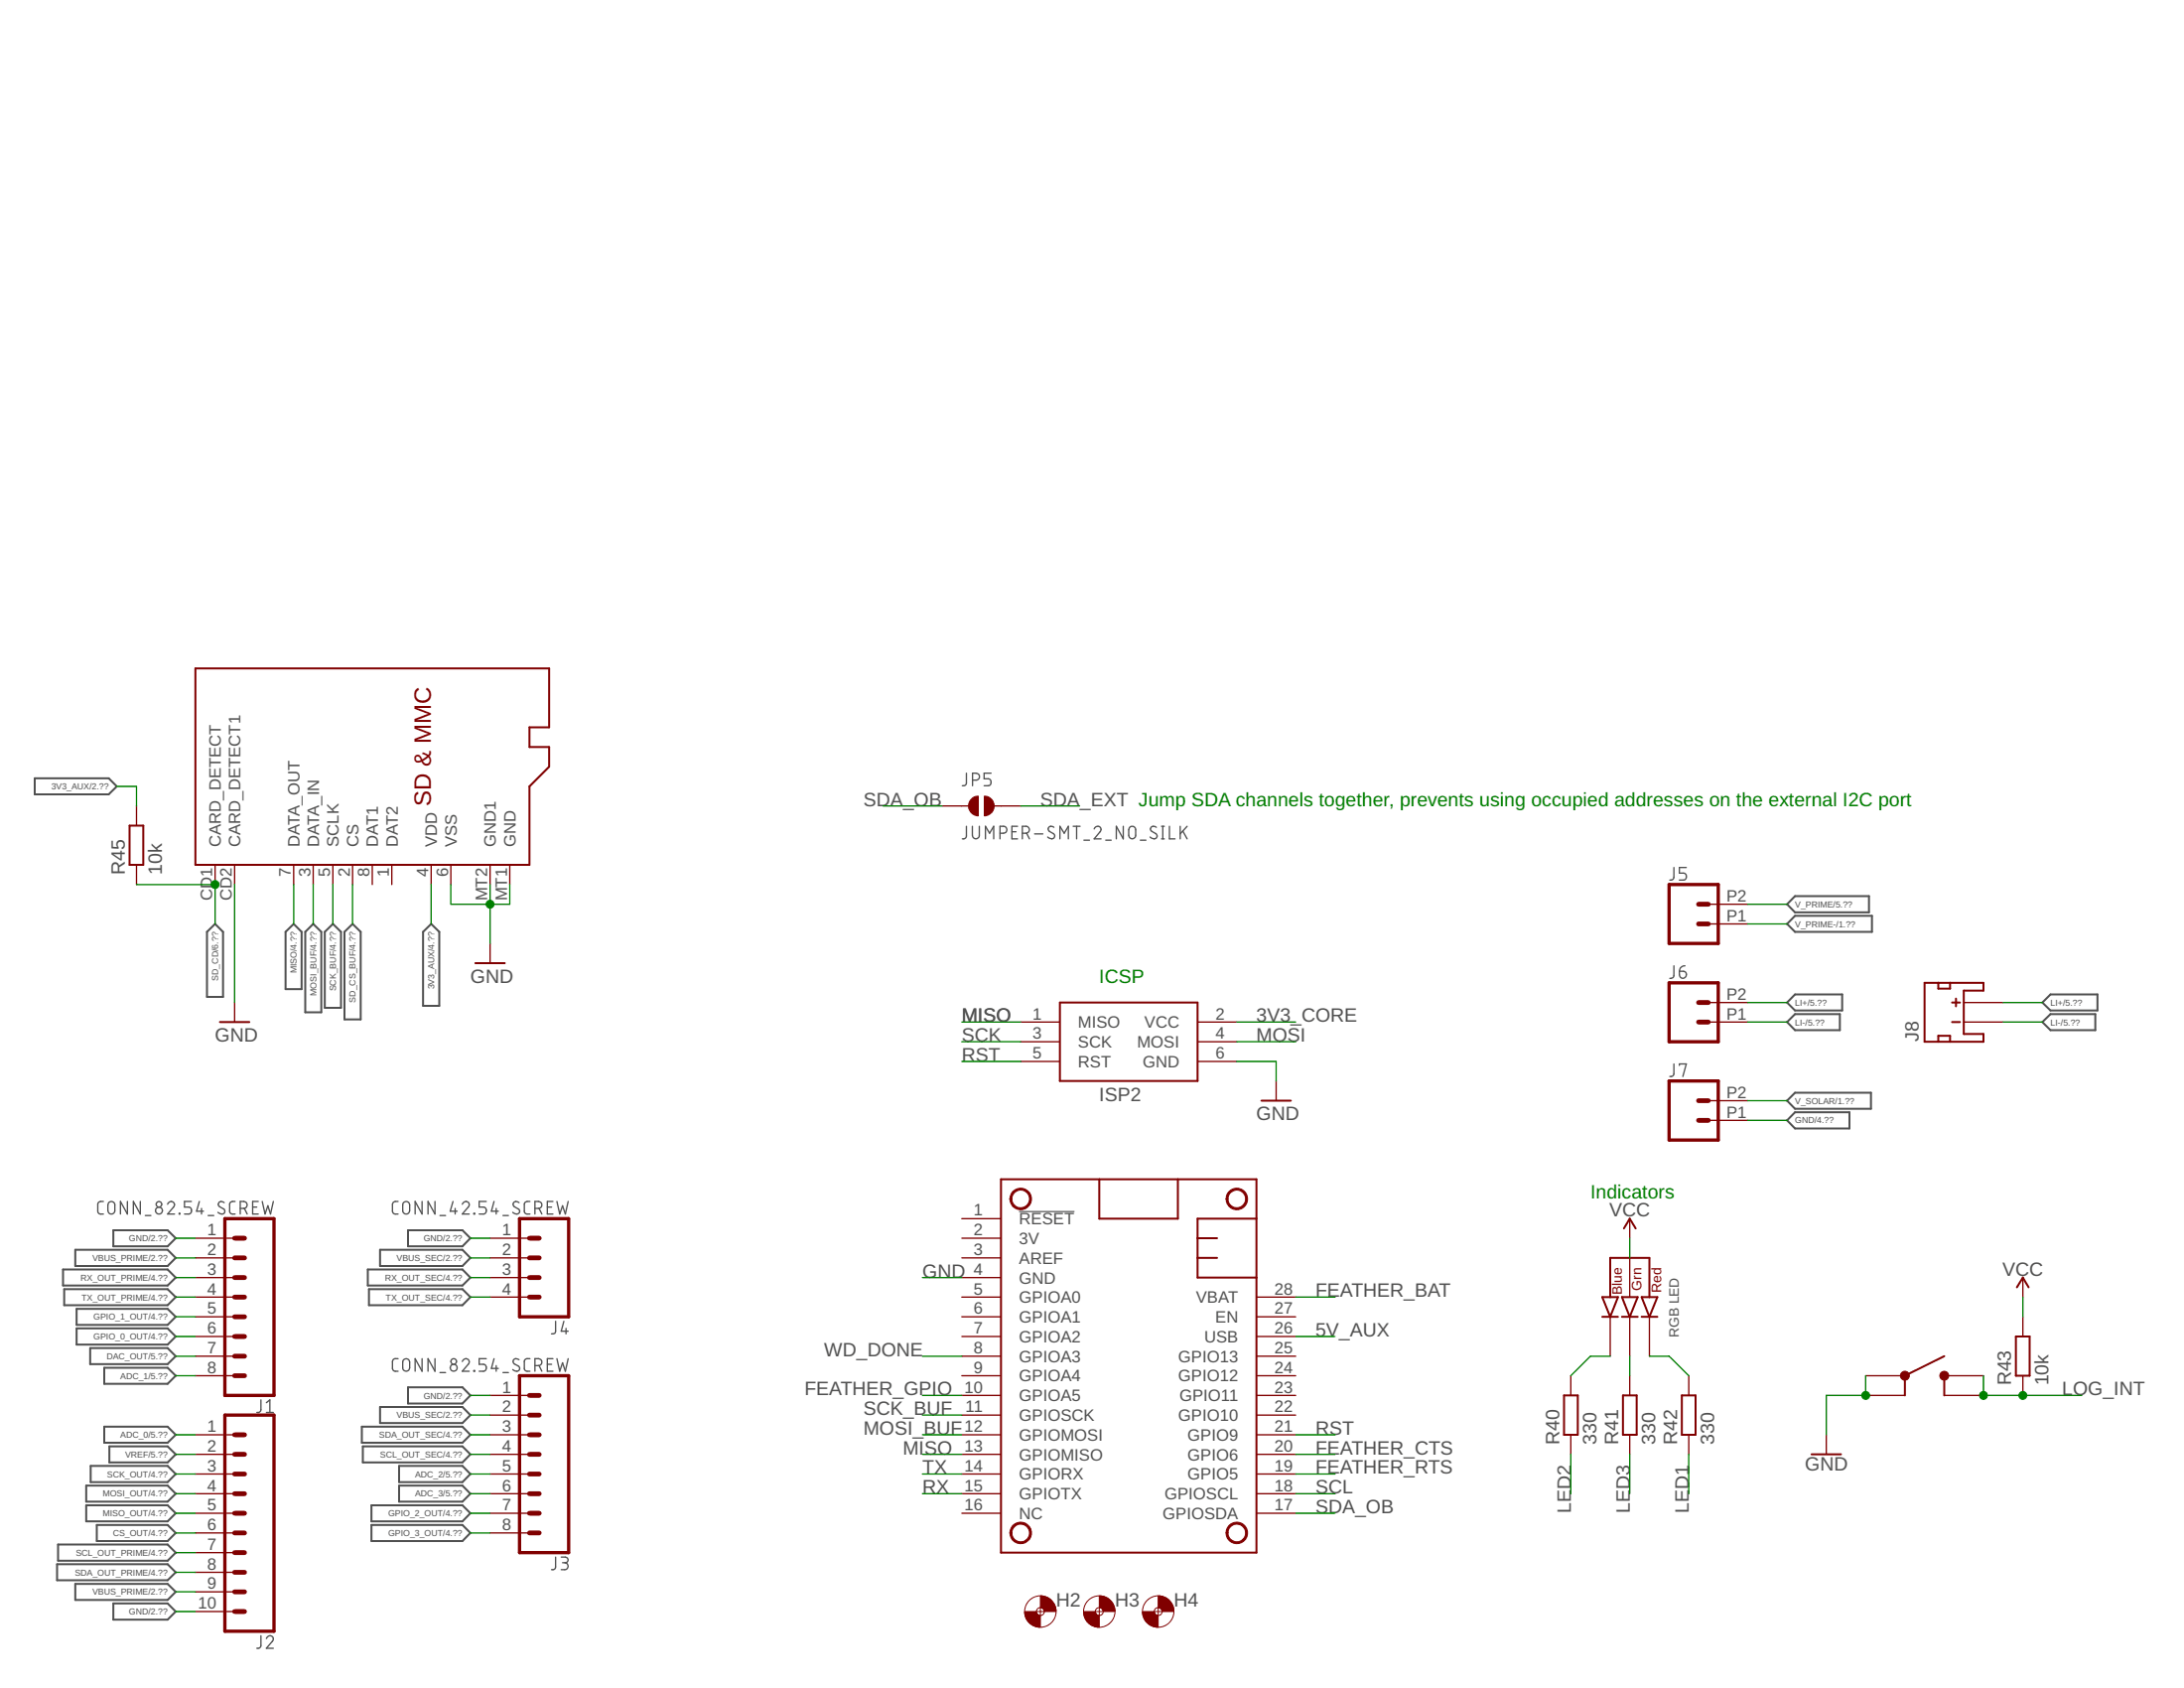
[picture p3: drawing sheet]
<svg xmlns="http://www.w3.org/2000/svg" width="279mm" height="216mm" viewBox="0 0 279 216" stroke-linecap="round" stroke-linejoin="round" font-family="sans-serif">
<g fill="none" stroke="#505050" stroke-width=".17">
<path d="M123.6 98.9v1.2a.4 .4 0 0 1-.5 .4M124.4 99.8h.5a.44 .44 0 0 0 .4-.5 .44 .44 0 0 0-.4-.4h-.5v1.6M126.8 98.9h-.9v.7h.5a.45 .45 0 0 1 .4 .5 .45 .45 0 0 1-.4 .4h-.5M123.6 105.7v1.2a.4 .4 0 0 1-.5 .4M124.4 105.7v1.1a.44 .44 0 0 0 .4 .5 .44 .44 0 0 0 .5-.5v-1.1M126.1 107.3v-1.6l.5 .9 .5-.9v1.6M127.9 106.6h.5a.44 .44 0 0 0 .4-.5 .44 .44 0 0 0-.4-.4h-.5v1.6M129.5 106.4h.5M130.2 105.7h-.7v1.6h.7M130.8 106.6h.5a.44 .44 0 0 0 .4-.5 .44 .44 0 0 0-.4-.4h-.5v1.6M131.3 106.6l.4 .7M132.4 106.7h1"/>
<path d="M134.8 105.8a.4 .4 0 0 0-.5-.1 .4 .4 0 0 0-.1 .6l.5 .3a.37 .37 0 0 1 .2 .5 .37 .37 0 0 1-.5 .2l-.4-.2M135.6 107.3v-1.6l.5 .9 .6-.9v1.6M137.3 105.7h.9M137.7 105.7v1.6M138.7 107.5h.7M140 106a.44 .44 0 0 1 .6-.3 .44 .44 0 0 1 .1 .7l-.7 .9h.9M141.5 107.5h.7M143.7 105.7v1.6l-.9-1.6v1.6M144.5 105.8a.44 .44 0 0 1 .5-.1 .44 .44 0 0 1 .3 .4v.7a.44 .44 0 0 1-.5 .5 .44 .44 0 0 1-.4-.5v-.7zM145.9 107.5h.7M147.9 105.8a.41 .41 0 0 0-.5-.1 .41 .41 0 0 0-.1 .6l.5 .3a.37 .37 0 0 1 .2 .5 .37 .37 0 0 1-.5 .2l-.4-.2M148.6 107.3h.3"/>
<path d="M148.6 105.7h.3M148.8 105.7v1.6M149.6 105.7v1.6h.7M151 105.7v1.6M151.3 106.3l.6 1M151.9 105.7l-.9 1M214.1 111v1.2a.4 .4 0 0 1-.5 .4M215.7 111h-.9v.7h.6a.45 .45 0 0 1 .3 .4 .45 .45 0 0 1-.3 .5h-.6M214.1 123.5v1.3a.4 .4 0 0 1-.5 .3M214.1 136.1v1.2a.4 .4 0 0 1-.5 .4M214.8 124.2h.6a.45 .45 0 0 1 .3 .5 .45 .45 0 0 1-.4 .4 .45 .45 0 0 1-.5-.4zM214.8 136.3v-.2h.9l-.4 1.6"/>
<path d="M215.6 123.5a.7 .7 0 0 0-.8 .7M13.2 153.7h-.3a.36 .36 0 0 0-.4 .3v.9a.36 .36 0 0 0 .4 .4h.3M13.9 153.8a.45 .45 0 0 1 .5-.1 .45 .45 0 0 1 .3 .4v.7a.44 .44 0 0 1-.5 .5 .44 .44 0 0 1-.4-.5v-.7zM16.3 153.7v1.6l-.9-1.6v1.6M17.9 153.7v1.6l-.8-1.6v1.6M18.6 155.5h.7M21.4 154a.44 .44 0 0 1 .7-.3 .44 .44 0 0 1 .1 .7l-.8 .9h.9M22.9 155.2l.1 .1zM24.5 153.7h-.9v.7h.5a.45 .45 0 0 1 .4 .4 .45 .45 0 0 1-.4 .5h-.5M25.5 153.7l-.4 1.2h.9M25.8 154.6v.7M26.6 155.5h.7"/>
<path d="M28.7 153.8a.42 .42 0 0 0-.5-.1 .42 .42 0 0 0-.3 .5l.8 .5a.41 .41 0 0 1-.1 .5 .41 .41 0 0 1-.6 0l-.1-.1M30.1 153.7h-.4a.36 .36 0 0 0-.3 .3v.9a.36 .36 0 0 0 .3 .4h.4M30.7 154.6h.5a.44 .44 0 0 0 .4-.5 .44 .44 0 0 0-.4-.4h-.5v1.6M31.3 154.6l.3 .7M32.3 154.4h.6M33 153.7h-.7v1.6h.7M33.5 153.7l.4 1.6 .4-1.1 .3 1.1 .4-1.6M50.9 153.7h-.3a.36 .36 0 0 0-.4 .3v.9a.36 .36 0 0 0 .4 .4h.3M51.6 153.8a.45 .45 0 0 1 .5-.1 .45 .45 0 0 1 .3 .4v.7a.44 .44 0 0 1-.4 .5 .44 .44 0 0 1-.5-.5v-.7zM54 153.7v1.6l-.9-1.6v1.6M55.6 153.7v1.6l-.8-1.6v1.6M56.3 155.5h.7"/>
<path d="M58 153.7l-.4 1.2h.9M58.2 154.6v.7M59.1 154a.44 .44 0 0 1 .7-.3 .44 .44 0 0 1 .1 .7l-.8 .9h.9M60.6 155.2h.1v.1h-.1zM62.2 153.7h-.9v.7h.5a.45 .45 0 0 1 .4 .4 .45 .45 0 0 1-.4 .5h-.5M63.2 153.7l-.3 1.2h.9M63.5 154.6v.7M64.3 155.5h.7M66.4 153.8a.42 .42 0 0 0-.5-.1 .42 .42 0 0 0-.2 .5l.1 .1 .5 .3a.36 .36 0 0 1 .1 .5 .36 .36 0 0 1-.5 .2l-.3-.2M67.8 153.7h-.4a.36 .36 0 0 0-.3 .3v.9a.36 .36 0 0 0 .3 .4h.4M68.4 154.6h.5a.44 .44 0 0 0 .4-.5 .44 .44 0 0 0-.4-.4h-.5v1.6M69 154.6l.3 .7"/>
<path d="M70 154.4h.6M70.7 153.7h-.7v1.6h.7M71.2 153.7l.4 1.6 .4-1.1 .3 1.1 .4-1.6M33.4 179v1.3a.4 .4 0 0 1-.5 .4M34.1 179.4l.4-.4v1.7M50.9 173.8h-.3a.36 .36 0 0 0-.4 .3v.9a.36 .36 0 0 0 .4 .4h.3M51.6 173.9a.45 .45 0 0 1 .5-.1 .45 .45 0 0 1 .3 .4v.7a.44 .44 0 0 1-.4 .5 .44 .44 0 0 1-.5-.5v-.7zM54 173.8v1.6l-.9-1.6v1.6M55.6 173.8v1.6l-.8-1.6v1.6M56.3 175.6h.7M59.1 174.1a.44 .44 0 0 1 .7-.3 .44 .44 0 0 1 .1 .7l-.8 .9h.9M60.6 175.3h.1v.1h-.1z"/>
<path d="M62.2 173.8h-.9v.7h.5a.45 .45 0 0 1 .4 .4 .45 .45 0 0 1-.4 .5h-.5M63.2 173.8l-.3 1.2h.9M63.5 174.7v.7M64.3 175.6h.7M66.4 173.9a.42 .42 0 0 0-.5-.1 .42 .42 0 0 0-.2 .5l.1 .2 .5 .2a.37 .37 0 0 1 .1 .5 .37 .37 0 0 1-.5 .2l-.3-.2M67.8 173.8h-.4a.36 .36 0 0 0-.3 .3v.9a.36 .36 0 0 0 .3 .4h.4M68.4 174.7h.5a.44 .44 0 0 0 .4-.5 .44 .44 0 0 0-.4-.4h-.5v1.6M69 174.7l.3 .7M70 174.5h.6M70.7 173.8h-.7v1.6h.7M71.1 169v1.3a.36 .36 0 0 1-.6 .3M71.2 173.8l.4 1.6 .4-1.1 .3 1.1 .4-1.6"/>
<path d="M72.1 169l-.3 1.3h.9M72.4 169.9v.7M34.1 180.7h.9M71.1 199.2v1.2a.38 .38 0 0 1-.6 .4M71.8 199.2h.5a.36 .36 0 0 1 .4 .3 .36 .36 0 0 1-.4 .4h-.3M72.2 199.9a.44 .44 0 0 1 .5 .4 .44 .44 0 0 1-.5 .5h-.4M33.4 209.2v1.3a.4 .4 0 0 1-.5 .3M34.1 209.6a.44 .44 0 0 1 .6-.4 .44 .44 0 0 1 .1 .7l-.7 .9h.9"/>
<circle cx="20.3" cy="154.8" r=".44"/>
<circle cx="20.3" cy="154" r=".36"/>
<circle cx="58" cy="174.9" r=".45"/>
<circle cx="58" cy="174.1" r=".36"/>
</g>
<path d="M130.4 155h7.1" fill="none" stroke="#505050" stroke-width=".15"/>
<g fill="none" stroke="#505050" stroke-width=".25">
<path d="M4.4 99.5h9.5l1 1.1-1 1h-9.5zM26.5 119.2l1-1 1 1v8.3h-2zM36.5 119.2l1.1-1 1 1v7.3h-2.1zM40.1 118.2l1 1v10.3h-2v-10.3zM41.6 119.2l1-1 1 1v9.7h-2zM44.1 119.2l1-1 1 1v11.2h-2zM54.1 119.2l1.1-1 1 1v9.5h-2.1zM229.6 114.6h9.5v2.1h-9.5l-1-1zM229.6 117.1h9.9v2.1h-9.9l-1-1zM228.6 130.7l1-1h5.8v2.1h-5.8zM229.6 127.2h6.1v2h-6.1l-1-1zM229.6 139.8h9.8v2h-9.8l-1-1z"/>
<path d="M261.3 130.7l1-1h5.8v2.1h-5.8zM262.3 127.2h6v2h-6l-1-1zM9.6 159.9h11.8l1.1 1-1.1 1h-11.8zM14.5 157.4h6.9l1.1 1-1.1 1h-6.9zM48.6 159.9h10.6l1 1-1 1h-10.6zM52.2 157.4h7l1 1-1 1h-7zM229.6 142.3h7v2h-7l-1-1zM8.1 162.4h13.3l1.1 1-1.1 1h-13.3zM8.2 164.9h13.2l1.1 1-1.1 1h-13.2zM9.8 169.9h11.6l1.1 1-1.1 1.1h-11.6zM9.8 167.4h11.6l1.1 1-1.1 1.1h-11.6zM11.5 172.4h9.9l1.1 1.1-1.1 1h-9.9z"/>
<path d="M13.3 174.9h8.1l1.1 1.1-1.1 1h-8.1zM47.1 162.4h12.1l1 1-1 1h-12.1zM47.2 164.9h12l1 1-1 1h-12zM48.6 180h10.6l1 1-1 1h-10.6zM52.2 177.4h7l1 1.1-1 1h-7zM7.4 197.5h14l1.1 1.1-1.1 1h-14zM11 190h10.4l1.1 1.1-1.1 1h-10.4zM11 192.5h10.4l1.1 1-1.1 1.1h-10.4zM11.6 187.5h9.8l1.1 1-1.1 1.1h-9.8zM12.4 195.1h9l1.1 1-1.1 1h-9zM13.3 182.5h8.1l1.1 1-1.1 1h-8.1zM14 185h7.4l1.1 1-1.1 1h-7.4z"/>
<path d="M46.3 182.5h12.9l1 1-1 1h-12.9zM46.4 185h12.8l1 1-1 1h-12.8zM47.5 195.1h11.7l1 1-1 1h-11.7zM47.5 192.5h11.7l1 1-1 1.1h-11.7zM51.1 187.5h8.1l1 1-1 1.1h-8.1zM51.1 190h8.1l1 1.1-1 1h-8.1zM7.3 200.1h14.1l1.1 1-1.1 1h-14.1zM9.6 202.6h11.8l1.1 1-1.1 1h-11.8zM14.5 205.1h6.9l1.1 1-1.1 1.1h-6.9z"/>
</g>
<path d="M213.5 113.1h6.3v7.6h-6.3zM213.5 125.7h6.3v7.5h-6.3zM213.5 138.3h6.3v7.5h-6.3zM28.8 155.9h6.3v22.6h-6.3zM66.5 155.9h6.2v12.5h-6.2zM66.5 176h6.2v22.6h-6.2zM28.8 181h6.3v27.6h-6.3z" fill="none" stroke="#800000" stroke-width=".42"/>
<g fill="none" stroke="#800000" stroke-width=".61">
<path d="M217.3 115.7h1.2M217.3 118.2h1.2M217.3 128.2h1.2M217.3 130.7h1.2M30 158.4h1.3M67.7 158.4h1.3M217.3 140.8h1.2M217.3 143.3h1.2M30 163.4h1.3M30 160.9h1.3M30 168.4h1.3M30 165.9h1.3"/>
<path d="M30 170.9h1.3M30 173.5h1.3M30 176h1.3M67.7 163.4h1.3M67.7 160.9h1.3M67.7 165.9h1.3M67.7 178.5h1.3M30 188.5h1.3M30 186h1.3M30 183.5h1.3M30 193.5h1.3M30 191.1h1.3"/>
<path d="M30 196.1h1.3M30 198.6h1.3M67.7 188.5h1.3M67.7 186h1.3M67.7 183.5h1.3M67.7 193.5h1.3M67.7 191.1h1.3M67.7 196.1h1.3M67.7 181h1.3M30 201.1h1.3M30 203.6h1.3M30 206.1h1.3"/>
</g>
<g fill="none" stroke="#800000" stroke-width=".17">
<path d="M17.5 103.1v2.5M17.5 110.6v2.5M27.5 110.6v2.5M30 110.6v2.5M37.6 110.6v2.5M40.1 110.6v2.5M42.6 110.6v2.5M45.1 110.6v2.5M47.6 110.6v2.5M50.1 110.6v2.5M55.2 110.6v2.5M57.7 110.6v2.5"/>
<path d="M62.7 110.6v2.5M65.2 110.6v2.5M120.5 103.1h3.4M127.2 103.1h3.4M218.5 118.2h5.1M218.5 115.7h5.1M30 128.2v2.5M62.7 120.7v2.5M130.6 130.7h5M130.6 133.2h5M130.6 135.8h5M153.2 130.7h5"/>
<path d="M153.2 133.2h5M153.2 135.8h5M163.3 138.3v2.5M218.5 130.7h5.1M218.5 128.2h5.1M251.2 130.7h5.1M251.2 128.2h5.1M25 158.4h5M62.7 158.4h5M123 158.4h5.1M123 155.9h5.1M208.5 155.9v2.5"/>
<path d="M218.5 143.3h5.1M218.5 140.8h5.1M25 160.9h5M25 163.4h5M25 165.9h5M25 168.4h5M25 170.9h5M25 173.5h5M25 176h5M62.7 160.9h5M62.7 163.4h5M62.7 165.9h5"/>
<path d="M62.7 178.5h5M123 160.9h5.1M123 163.4h5.1M123 165.9h5.1M123 168.4h5.1M123 170.9h5.1M123 173.5h5.1M123 176h5.1M123 178.5h5.1M160.7 165.9h5.1M160.7 168.4h5.1M160.7 170.9h5.1"/>
<path d="M160.7 173.5h5.1M160.7 176h5.1M160.7 178.5h5.1M201 176v2.5M206 168.4v5.1M208.5 160.9v5M208.5 168.4v5.1M208.5 176v2.5M211 168.4v5.1M216 176v2.5M238.7 176h5M238.7 178.5h5"/>
<path d="M248.7 176h5M248.7 178.5h5M258.8 163.4v2.5M258.8 168.4v2.5M258.8 176v2.5M25 183.5h5M25 186h5M25 188.5h5M25 191.1h5M25 193.5h5M25 196.1h5M25 198.6h5"/>
<path d="M62.7 183.5h5M62.7 186h5M62.7 188.5h5M62.7 191.1h5M62.7 193.5h5M62.7 196.1h5M62.7 181h5M123 183.5h5.1M123 186h5.1M123 188.5h5.1M123 191.1h5.1M123 193.5h5.1"/>
<path d="M123 181h5.1M160.7 183.5h5.1M160.7 186h5.1M160.7 188.5h5.1M160.7 191.1h5.1M160.7 193.5h5.1M160.7 181h5.1M201 183.5v2.5M208.5 183.5v2.5M216 183.5v2.5M233.6 183.5v2.5M25 201.1h5"/>
<path d="M25 203.6h5M25 206.1h5"/>
</g>
<g fill="none" stroke="#800000" stroke-width=".25">
<path d="M25 85.5h45.3v7.5h-2.6v2.5h2.6v2.6l-2.6 2.5v10h-42.7zM16.6 105.6h1.7v5h-1.7zM28.1 130.7h3.8M60.8 123.2h3.8M135.6 128.2h17.6v10.1h-17.6zM246.2 125.7h7.5v1h-2.5v5.5h2.5v1h-7.5zM248 125.7v.7h1.5v-.7M248 133.2v-.7h1.5v.7M249.7 128.2h1M249.7 130.7h1M250.2 127.7v1M128.1 150.8h32.6v47.8h-32.6z"/>
<path d="M140.6 150.8v5.1h10.1v-5.1M153.2 158.4h2.5M160.7 155.9h-7.5v7.5h7.5M161.4 140.8h3.7M207.8 157.1l.7-1.2 .8 1.2M153.2 160.9h2.5M200.1 178.5h1.7v5h-1.7zM205 165.9h2l-1 2.5zM205 168.4h2M206 165.9v-5h5v5M207.5 165.9h2l-1 2.5zM207.5 168.4h2"/>
<path d="M207.6 178.5h1.8v5h-1.8zM210 165.9h2l-1 2.5zM210 168.4h2M215.2 178.5h1.7v5h-1.7zM248.7 173.5l-5 2.5v2.5M248.7 176v2.5M257.9 170.9h1.8v5.1h-1.8zM258 164.7l.8-1.3 .7 1.3M231.8 186h3.7"/>
</g>
<g fill="#800000" stroke="#800000" stroke-width=".13">
<path d="M157.2 195.1a1.38 1.38 0 0 1 2.2 .3 1.38 1.38 0 0 1-.8 2 1.38 1.38 0 0 1-1.8-1.3h.3a1.13 1.13 0 0 1 1.7-1 1.13 1.13 0 0 1 .1 1.9 1.13 1.13 0 0 1-1.8-.7v-.2h-.3l.1-.4z" fill-rule="evenodd"/>
<path d="M129.6 195.1a1.39 1.39 0 0 1 2.2 .3 1.39 1.39 0 0 1-.9 2 1.39 1.39 0 0 1-1.7-1.3h.2a1.14 1.14 0 0 1 1.6-1.1 1.14 1.14 0 0 1 .3 1.9 1.14 1.14 0 0 1-1.8-.6l-.1-.2h-.2v-.4z" fill-rule="evenodd"/>
<path d="M129.6 152.4a1.39 1.39 0 0 1 2.2 .2 1.39 1.39 0 0 1-.9 2.1 1.39 1.39 0 0 1-1.7-1.3h.2a1.14 1.14 0 0 1 1.6-1.1 1.14 1.14 0 0 1 .3 1.9 1.14 1.14 0 0 1-1.8-.6l-.1-.2h-.2l.2-.7z" fill-rule="evenodd"/>
<path d="M157.2 152.4a1.38 1.38 0 0 1 2.2 .2 1.38 1.38 0 0 1-.8 2.1 1.38 1.38 0 0 1-1.8-1.3h.3a1.14 1.14 0 0 1 1.6-1.1 1.14 1.14 0 0 1 .4 1.8 1.14 1.14 0 0 1-1.9-.2l-.1-.5h-.3l.2-.7z" fill-rule="evenodd"/>
<path d="M125.9 101.8a1.26 1.26 0 0 1 1.3 1.3 1.26 1.26 0 0 1-1.3 1.3z" fill-rule="evenodd"/>
<path d="M124.2 102.3a1.08 1.08 0 0 1 1-.5v2.6a1.26 1.26 0 0 1-1.2-.8 1.26 1.26 0 0 1 .2-1.3z" fill-rule="evenodd"/>
<path d="M133.1 204.1a2 2 0 0 1 2 2h-1.5a.49 .49 0 0 0-.5-.5z" fill-rule="evenodd"/>
<path d="M131.1 206.1h1.5a.49 .49 0 0 0 .5 .5v1.5a1.97 1.97 0 0 1-2-2z" fill-rule="evenodd"/>
<path d="M140.6 204.1a2 2 0 0 1 2 2h-1.5a.53 .53 0 0 0-.5-.5z" fill-rule="evenodd"/>
<path d="M138.6 206.1h1.5l.2 .4 .3 .1v1.5a1.97 1.97 0 0 1-2-2z" fill-rule="evenodd"/>
<path d="M148.2 204.1a1.97 1.97 0 0 1 2 2h-1.5a.53 .53 0 0 0-.5-.5z" fill-rule="evenodd"/>
<path d="M146.2 206.1h1.5v.2a.49 .49 0 0 0 .5 .3v1.5a2 2 0 0 1-2-2z" fill-rule="evenodd"/>
<circle cx="243.7" cy="176" r=".57"/>
<circle cx="248.7" cy="176" r=".57"/>
</g>
<g fill="none" stroke="#800000" stroke-width=".13">
<path d="M132.6 206.1h1M133.1 205.6v1M140.1 206.1h1M140.6 205.6v1M147.7 206.1h1M148.2 205.6v1"/>
<circle cx="133.1" cy="206.1" r="2.01"/>
<circle cx="133.1" cy="206.1" r=".51"/>
<circle cx="140.6" cy="206.1" r="2.01"/>
<circle cx="140.6" cy="206.1" r=".51"/>
<circle cx="148.2" cy="206.1" r="2.01"/>
<circle cx="148.2" cy="206.1" r=".51"/>
</g>
<g fill="none" stroke="#008000" stroke-width=".17">
<path d="M14.9 100.6h2.6v2.5M17.5 113.1h10v5.1M30 113.1v15.1M37.6 113.1v5.1M40.1 113.1v5.1M42.6 113.1v5.1M45.1 113.1v5.1M55.2 113.1v5.1M57.7 113.1v2.6h7.5v-2.6M62.7 113.1v7.6M113 103.1h7.5M130.6 103.1h7.5"/>
<path d="M223.6 115.7h5M223.6 118.2h5M123 135.8h7.6M123 130.7h7.6M123 133.2h7.6M158.2 135.8h5.1v2.5M158.2 130.7h7.6M158.2 133.2h7.6M223.6 130.7h5M223.6 128.2h5M256.3 130.7h5M256.3 128.2h5"/>
<path d="M22.5 158.4h2.5M60.2 158.4h2.5M208.5 158.4v2.5M223.6 143.3h5M223.6 140.8h5M22.5 173.5h2.5M22.5 163.4h2.5M22.5 160.9h2.5M22.5 176h2.5M22.5 165.9h2.5M22.5 170.9h2.5M22.5 168.4h2.5"/>
<path d="M60.2 178.5h2.5M60.2 163.4h2.5M60.2 160.9h2.5M60.2 165.9h2.5M118 173.5h5M118 178.5h5M118 163.4h5M165.8 165.9h5M165.8 170.9h5M206 173.5h-2.5l-2.5 2.5M208.5 173.5v2.5M211 173.5h2.5l2.5 2.5"/>
<path d="M238.7 176v2.5h-5.1v5M253.7 176v2.5h12.6M258.8 165.9v2.5M22.5 186h2.5M22.5 183.5h2.5M22.5 193.5h2.5M22.5 188.5h2.5M22.5 196.1h2.5M22.5 198.6h2.5M22.5 191.1h2.5M60.2 186h2.5M60.2 183.5h2.5"/>
<path d="M60.2 181h2.5M60.2 193.5h2.5M60.2 188.5h2.5M60.2 196.1h2.5M60.2 191.1h2.5M118 186h5M118 183.5h5M118 181h5M118 188.5h5M118 191.1h5M165.8 186h5M165.8 183.5h5"/>
<path d="M165.8 193.5h5M165.8 188.5h5M165.8 191.1h5M201 186v5.1M208.5 186v5.1M216 186v5.1M22.5 206.1h2.5M22.5 201.1h2.5M22.5 203.6h2.5"/>
</g>
<g fill="#008000" stroke="#008000" stroke-width=".13">
<circle cx="238.7" cy="178.5" r=".51"/>
<circle cx="62.7" cy="115.7" r=".51"/>
<circle cx="253.7" cy="178.5" r=".51"/>
<circle cx="258.8" cy="178.5" r=".51"/>
<circle cx="27.5" cy="113.1" r=".51"/>
</g>
<text font-size="3" fill="#800000" x="55.2" y="103.1" transform="rotate(-90 55.2 103.1)">SD &amp; MMC</text>
<g font-size="2.5" fill="#505050">
<text x="110.5" y="103.1">SDA_OB</text>
<text x="133.1" y="103.1">SDA_EXT Jump SDA channels together, prevents using occupied addresses on the external I2C port</text>
<text x="16" y="111.9" transform="rotate(-90 16 111.9)">R45</text>
<text x="20.7" y="111.9" transform="rotate(-90 20.7 111.9)">10k</text>
<text x="60.2" y="125.7">GND</text>
<text x="123" y="130.7">MISO</text>
<text x="160.7" y="130.7">3V3_CORE</text>
<text x="27.5" y="133.2">GND</text>
<text x="123" y="133.2">SCK</text>
<text x="123" y="135.8">RST</text>
<text x="160.7" y="133.2">MOSI</text>
<text x="245.5" y="133.2" transform="rotate(-90 245.5 133.2)">J8</text>
<text x="140.6" y="140.8">ISP2</text>
<text x="160.7" y="143.3">GND</text>
<text x="205.9" y="155.6">VCC</text>
<text x="118" y="163.4">GND</text>
<text x="168.3" y="165.9">FEATHER_BAT</text>
<text x="256.2" y="163.1">VCC</text>
<text x="105.4" y="173.5">WD_DONE</text>
<text x="168.3" y="170.9">5V_AUX</text>
<text x="102.9" y="178.5">FEATHER_GPIO</text>
<text x="257.3" y="177.2" transform="rotate(-90 257.3 177.2)">R43</text>
<text x="262" y="177.2" transform="rotate(-90 262 177.2)">10k</text>
<text x="263.8" y="178.5">LOG_INT</text>
<text x="110.5" y="183.5">MOSI_BUF</text>
<text x="110.5" y="181">SCK_BUF</text>
<text x="168.3" y="183.5">RST</text>
<text x="199.5" y="184.8" transform="rotate(-90 199.5 184.8)">R40</text>
<text x="204.2" y="184.8" transform="rotate(-90 204.2 184.8)">330</text>
<text x="207" y="184.8" transform="rotate(-90 207 184.8)">R41</text>
<text x="211.8" y="184.8" transform="rotate(-90 211.8 184.8)">330</text>
<text x="214.6" y="184.8" transform="rotate(-90 214.6 184.8)">R42</text>
<text x="219.3" y="184.8" transform="rotate(-90 219.3 184.8)">330</text>
<text x="115.5" y="186">MISO</text>
<text x="118" y="188.5">TX</text>
<text x="118" y="191">RX</text>
<text x="168.3" y="191">SCL</text>
<text x="168.3" y="186">FEATHER_CTS</text>
<text x="168.3" y="188.5">FEATHER_RTS</text>
<text x="230.9" y="188">GND</text>
<text x="168.3" y="193.6">SDA_OB</text>
<text x="201" y="193.6" transform="rotate(-90 201 193.6)">LED2</text>
<text x="208.5" y="193.6" transform="rotate(-90 208.5 193.6)">LED3</text>
<text x="216" y="193.6" transform="rotate(-90 216 193.6)">LED1</text>
<text x="135.1" y="205.5">H2</text>
<text x="142.6" y="205.5">H3</text>
<text x="150.2" y="205.5">H4</text>
</g>
<g font-size="2.5" fill="#008000">
<text x="140.6" y="125.7">ICSP</text>
<text x="203.5" y="153.3">Indicators</text>
</g>
<g font-size="2.1" fill="#505050">
<text x="28.3" y="108.3" transform="rotate(-90 28.3 108.3)">CARD_DETECT</text>
<text x="30.8" y="108.3" transform="rotate(-90 30.8 108.3)">CARD_DETECT1</text>
<text x="37.2" y="112.2" transform="rotate(-90 37.2 112.2)">7</text>
<text x="38.3" y="108.3" transform="rotate(-90 38.3 108.3)">DATA_OUT</text>
<text x="39.7" y="112.2" transform="rotate(-90 39.7 112.2)">3</text>
<text x="40.8" y="108.3" transform="rotate(-90 40.8 108.3)">DATA_IN</text>
<text x="42.2" y="112.2" transform="rotate(-90 42.2 112.2)">5</text>
<text x="43.3" y="108.3" transform="rotate(-90 43.3 108.3)">SCLK</text>
<text x="44.8" y="112.2" transform="rotate(-90 44.8 112.2)">2</text>
<text x="45.9" y="108.3" transform="rotate(-90 45.9 108.3)">CS</text>
<text x="47.3" y="112.2" transform="rotate(-90 47.3 112.2)">8</text>
<text x="48.4" y="108.3" transform="rotate(-90 48.4 108.3)">DAT1</text>
<text x="49.8" y="112.2" transform="rotate(-90 49.8 112.2)">1</text>
<text x="50.9" y="108.3" transform="rotate(-90 50.9 108.3)">DAT2</text>
<text x="54.8" y="112.2" transform="rotate(-90 54.8 112.2)">4</text>
<text x="55.9" y="108.3" transform="rotate(-90 55.9 108.3)">VDD</text>
<text x="57.3" y="112.2" transform="rotate(-90 57.3 112.2)">6</text>
<text x="58.4" y="108.3" transform="rotate(-90 58.4 108.3)">VSS</text>
<text x="63.5" y="108.3" transform="rotate(-90 63.5 108.3)">GND1</text>
<text x="66" y="108.3" transform="rotate(-90 66 108.3)">GND</text>
<text x="27.2" y="115.2" transform="rotate(-90 27.2 115.2)">CD1</text>
<text x="29.7" y="115.2" transform="rotate(-90 29.7 115.2)">CD2</text>
<text x="62.3" y="115.2" transform="rotate(-90 62.3 115.2)">MT2</text>
<text x="64.9" y="115.2" transform="rotate(-90 64.9 115.2)">MT1</text>
<text x="220.9" y="117.8">P1</text>
<text x="220.9" y="115.3">P2</text>
<text x="132.1" y="130.4">1</text>
<text x="137.9" y="131.5">MISO</text>
<text x="146.4" y="131.5">VCC</text>
<text x="155.5" y="130.4">2</text>
<text x="220.9" y="130.4">P1</text>
<text x="220.9" y="127.9">P2</text>
<text x="132.1" y="132.9">3</text>
<text x="132.1" y="135.4">5</text>
<text x="137.9" y="134">SCK</text>
<text x="137.9" y="136.5">RST</text>
<text x="145.5" y="134">MOSI</text>
<text x="146.2" y="136.5">GND</text>
<text x="155.5" y="135.4">6</text>
<text x="155.5" y="132.9">4</text>
<text x="220.9" y="142.9">P1</text>
<text x="220.9" y="140.4">P2</text>
<text x="124.6" y="155.5">1</text>
<text x="26.5" y="158">1</text>
<text x="26.5" y="160.5">2</text>
<text x="64.2" y="158">1</text>
<text x="64.2" y="160.5">2</text>
<text x="124.6" y="158">2</text>
<text x="124.6" y="160.5">3</text>
<text x="130.4" y="156.6">RESET</text>
<text x="130.4" y="159.1">3V</text>
<text x="130.4" y="161.6">AREF</text>
<text x="26.5" y="163">3</text>
<text x="26.5" y="165.6">4</text>
<text x="64.2" y="163">3</text>
<text x="64.2" y="165.6">4</text>
<text x="124.6" y="163">4</text>
<text x="124.6" y="165.6">5</text>
<text x="130.4" y="164.2">GND</text>
<text x="130.4" y="166.7">GPIOA0</text>
<text x="153" y="166.7">VBAT</text>
<text x="163.1" y="165.6">28</text>
<text x="26.5" y="168.1">5</text>
<text x="26.5" y="170.6">6</text>
<text x="26.5" y="173.1">7</text>
<text x="124.6" y="168.1">6</text>
<text x="124.6" y="170.6">7</text>
<text x="124.6" y="173.1">8</text>
<text x="130.4" y="169.2">GPIOA1</text>
<text x="130.4" y="171.7">GPIOA2</text>
<text x="154.1" y="171.7">USB</text>
<text x="155.5" y="169.2">EN</text>
<text x="163.1" y="173.1">25</text>
<text x="163.1" y="168.1">27</text>
<text x="163.1" y="170.6">26</text>
<text x="26.5" y="175.6">8</text>
<text x="64.2" y="178.1">1</text>
<text x="123.4" y="178.1">10</text>
<text x="124.6" y="175.6">9</text>
<text x="130.4" y="174.2">GPIOA3</text>
<text x="130.4" y="176.7">GPIOA4</text>
<text x="130.4" y="179.2">GPIOA5</text>
<text x="150.7" y="176.7">GPIO12</text>
<text x="150.7" y="174.2">GPIO13</text>
<text x="150.9" y="179.2">GPIO11</text>
<text x="163.1" y="178.1">23</text>
<text x="163.1" y="175.6">24</text>
<text x="26.5" y="183.2">1</text>
<text x="26.5" y="185.7">2</text>
<text x="64.2" y="180.6">2</text>
<text x="64.2" y="183.2">3</text>
<text x="64.2" y="185.7">4</text>
<text x="123.4" y="183.2">12</text>
<text x="123.4" y="185.7">13</text>
<text x="123.5" y="180.6">11</text>
<text x="130.4" y="181.7">GPIOSCK</text>
<text x="130.4" y="184.3">GPIOMOSI</text>
<text x="150.7" y="181.7">GPIO10</text>
<text x="151.9" y="184.3">GPIO9</text>
<text x="163.1" y="183.2">21</text>
<text x="163.1" y="185.7">20</text>
<text x="163.1" y="180.6">22</text>
<text x="26.5" y="188.2">3</text>
<text x="26.5" y="190.7">4</text>
<text x="64.2" y="188.2">5</text>
<text x="64.2" y="190.7">6</text>
<text x="123.4" y="188.2">14</text>
<text x="123.4" y="190.7">15</text>
<text x="130.4" y="186.8">GPIOMISO</text>
<text x="130.4" y="189.3">GPIORX</text>
<text x="130.4" y="191.8">GPIOTX</text>
<text x="149" y="191.8">GPIOSCL</text>
<text x="151.9" y="189.3">GPIO5</text>
<text x="151.9" y="186.8">GPIO6</text>
<text x="163.1" y="190.7">18</text>
<text x="163.1" y="188.2">19</text>
<text x="26.5" y="193.2">5</text>
<text x="26.5" y="195.7">6</text>
<text x="64.2" y="193.2">7</text>
<text x="64.2" y="195.7">8</text>
<text x="123.4" y="193.2">16</text>
<text x="130.4" y="194.3">NC</text>
<text x="148.8" y="194.3">GPIOSDA</text>
<text x="163.1" y="193.2">17</text>
<text x="26.5" y="198.2">7</text>
<text x="26.5" y="200.7">8</text>
<text x="26.5" y="203.3">9</text>
<text x="25.3" y="205.8">10</text>
</g>
<g font-size="1.8" fill="#800000">
<text x="207.5" y="165.6" transform="rotate(-90 207.5 165.6)">Blue</text>
<text x="210" y="165.1" transform="rotate(-90 210 165.1)">Grn</text>
<text x="212.5" y="165.4" transform="rotate(-90 212.5 165.4)">Red</text>
</g>
<text font-size="1.8" fill="#505050" x="214.8" y="171.1" transform="rotate(-90 214.8 171.1)">RGB LED</text>
<g font-size="1.1" fill="#505050">
<text x="6.6" y="101">3V3_AUX/2.??</text>
<text x="229.6" y="116.1">V_PRIME/5.??</text>
<text x="229.6" y="118.6">V_PRIME-/1.??</text>
<text x="27.9" y="125.4" transform="rotate(-90 27.9 125.4)">SD_CD/6.??</text>
<text x="38" y="124.5" transform="rotate(-90 38 124.5)">MISO/4.??</text>
<text x="40.5" y="127.3" transform="rotate(-90 40.5 127.3)">MOSI_BUF/4.??</text>
<text x="43" y="126.8" transform="rotate(-90 43 126.8)">SCK_BUF/4.??</text>
<text x="45.5" y="128.2" transform="rotate(-90 45.5 128.2)">SD_CS_BUF/4.??</text>
<text x="55.6" y="126.5" transform="rotate(-90 55.6 126.5)">3V3_AUX/4.??</text>
<text x="229.6" y="128.6">LI+/5.??</text>
<text x="229.6" y="131.1">LI-/5.??</text>
<text x="262.3" y="128.6">LI+/5.??</text>
<text x="262.3" y="131.1">LI-/5.??</text>
<text x="229.6" y="143.7">GND/4.??</text>
<text x="229.6" y="141.2">V_SOLAR/1.??</text>
<text x="11.8" y="161.3">VBUS_PRIME/2.??</text>
<text x="16.5" y="158.8">GND/2.??</text>
<text x="50.8" y="161.3">VBUS_SEC/2.??</text>
<text x="54.2" y="158.8">GND/2.??</text>
<text x="10.3" y="163.8">RX_OUT_PRIME/4.??</text>
<text x="10.4" y="166.3">TX_OUT_PRIME/4.??</text>
<text x="49.3" y="163.8">RX_OUT_SEC/4.??</text>
<text x="49.4" y="166.3">TX_OUT_SEC/4.??</text>
<text x="12" y="171.3">GPIO_0_OUT/4.??</text>
<text x="12" y="168.8">GPIO_1_OUT/4.??</text>
<text x="13.6" y="173.9">DAC_OUT/5.??</text>
<text x="15.4" y="176.4">ADC_1/5.??</text>
<text x="54.2" y="178.9">GND/2.??</text>
<text x="15.4" y="183.9">ADC_0/5.??</text>
<text x="48.5" y="183.9">SDA_OUT_SEC/4.??</text>
<text x="50.8" y="181.4">VBUS_SEC/2.??</text>
<text x="13.2" y="191.4">MOSI_OUT/4.??</text>
<text x="13.7" y="188.9">SCK_OUT/4.??</text>
<text x="16" y="186.4">VREF/5.??</text>
<text x="48.6" y="186.4">SCL_OUT_SEC/4.??</text>
<text x="53.1" y="191.4">ADC_3/5.??</text>
<text x="53.1" y="188.9">ADC_2/5.??</text>
<text x="13.2" y="194">MISO_OUT/4.??</text>
<text x="14.4" y="196.5">CS_OUT/4.??</text>
<text x="49.7" y="196.5">GPIO_3_OUT/4.??</text>
<text x="49.7" y="194">GPIO_2_OUT/4.??</text>
<text x="9.6" y="201.5">SDA_OUT_PRIME/4.??</text>
<text x="9.7" y="199">SCL_OUT_PRIME/4.??</text>
<text x="11.8" y="204">VBUS_PRIME/2.??</text>
<text x="16.5" y="206.5">GND/2.??</text>
</g>
</svg>
